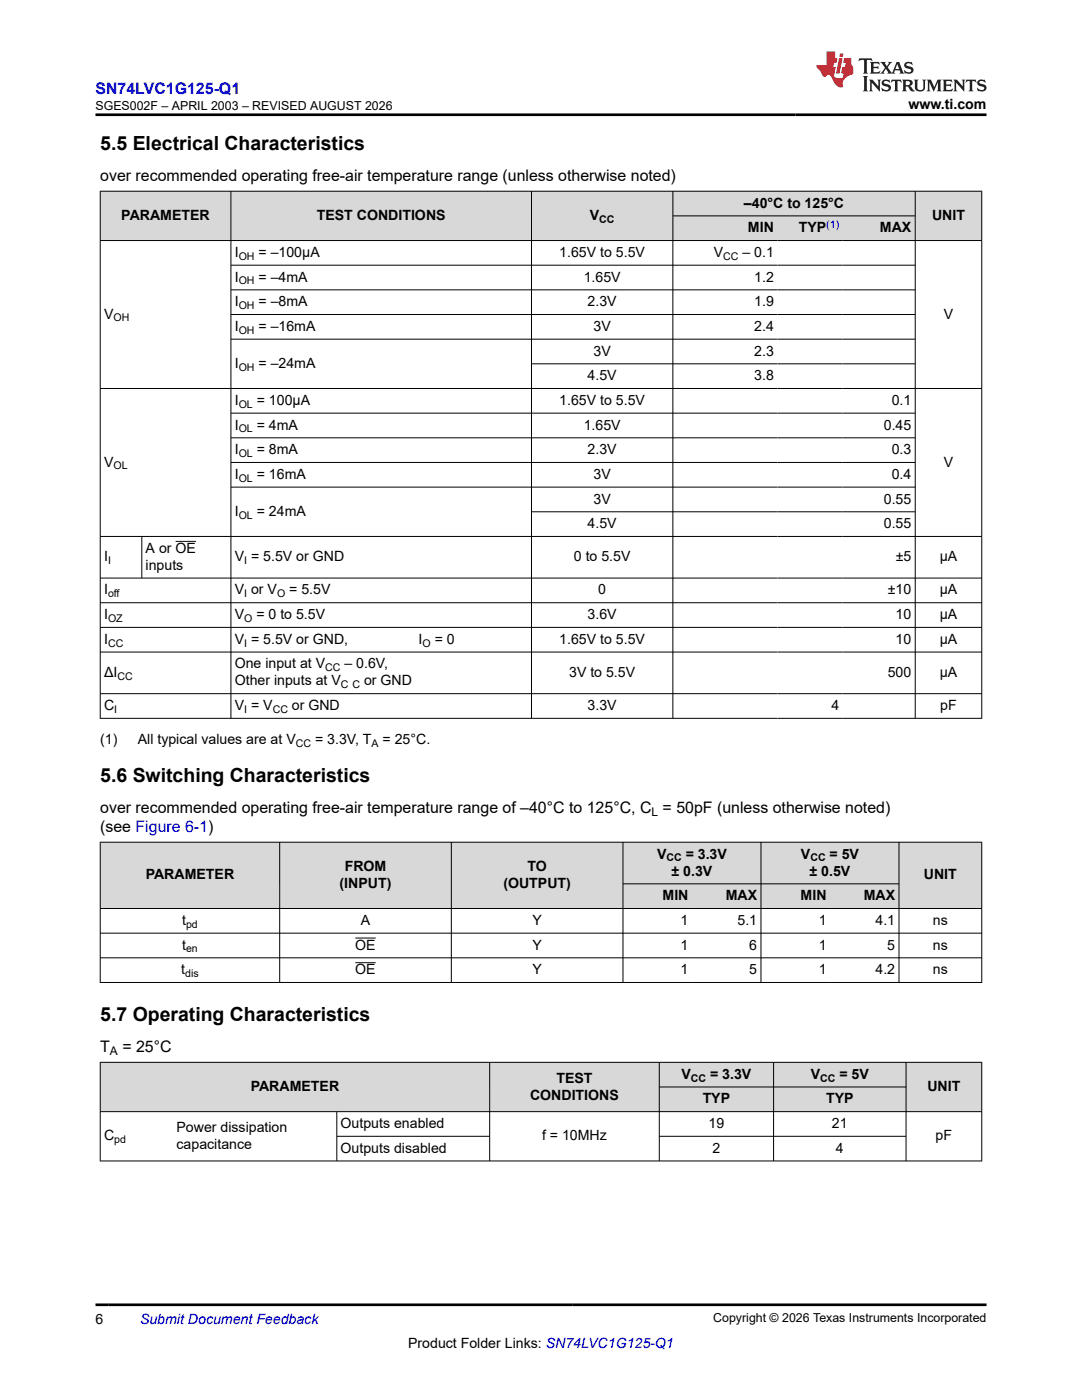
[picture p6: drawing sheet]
<svg xmlns="http://www.w3.org/2000/svg" width="216mm" height="279mm" viewBox="0 0 216 279" stroke-linecap="round" stroke-linejoin="round" font-family="sans-serif">
<g fill="#d8d8d8">
<path d="M20 38.2h175.9v4.9h-175.9z" fill-rule="evenodd"/>
<path d="M20.1 38.2h25.9v9.7h-25.9z" fill-rule="evenodd"/>
<path d="M46.1 38.2h59.9v9.7h-59.9z" fill-rule="evenodd"/>
<path d="M106.1 38.2h28.1v9.7h-28.1z" fill-rule="evenodd"/>
<path d="M134.3 38.2h48.3v4.8h-48.3z" fill-rule="evenodd"/>
<path d="M182.7 38.2h13.1v9.7h-13.1z" fill-rule="evenodd"/>
<path d="M134.3 43.1h20.8v4.8h-20.8z" fill-rule="evenodd"/>
<path d="M155.1 43.1h13.1v4.8h-13.1z" fill-rule="evenodd"/>
<path d="M168.2 43.1h14.4v4.8h-14.4z" fill-rule="evenodd"/>
</g>
<g fill="none" stroke="#000" stroke-width=".2">
<path d="M19.9 38.2h176.1M20 38.1v105.3M46.1 38.1v105.3M106.1 38.1v105.3M134.3 38.1v105.3M182.6 38.1v105.3M195.9 38.1v105.3M19.9 48h176.1M46.1 52.9h136.6M46.1 57.8h136.6M134.3 43.1h48.4M19.9 77.5h176.1"/>
<path d="M46.1 62.8h136.6M46.1 67.7h136.6M106.1 72.6h76.6M46.1 82.5h136.6M46.1 87.4h136.6M46.1 92.3h136.6M46.1 97.2h136.6M19.9 107.1h176.1M19.9 115.4h176.1M28.3 107.1v8.3M35 108h4.1M106.1 102.1h76.6"/>
<path d="M19.9 120.3h176.1M19.9 125.2h176.1M19.9 130.1h176.1M19.9 138.4h176.1M19.9 143.4h176.1"/>
</g>
<g fill="#d8d8d8">
<path d="M20 168.1h175.9v8.3h-175.9z" fill-rule="evenodd"/>
<path d="M20.1 168.1h35.6v13.1h-35.6z" fill-rule="evenodd"/>
<path d="M55.9 168.1h34.1v13.1h-34.1z" fill-rule="evenodd"/>
<path d="M90.1 168.1h34.1v13.1h-34.1z" fill-rule="evenodd"/>
<path d="M124.4 168.1h27.4v8.2h-27.4z" fill-rule="evenodd"/>
<path d="M151.9 168.1h27.4v8.2h-27.4z" fill-rule="evenodd"/>
<path d="M179.4 168.1h16.4v13.1h-16.4z" fill-rule="evenodd"/>
<path d="M124.4 176.5h13.7v4.7h-13.7z" fill-rule="evenodd"/>
<path d="M138.1 176.5h13.7v4.7h-13.7z" fill-rule="evenodd"/>
<path d="M151.9 176.5h13.7v4.7h-13.7z" fill-rule="evenodd"/>
<path d="M165.6 176.5h13.7v4.7h-13.7z" fill-rule="evenodd"/>
</g>
<g fill="none" stroke="#000" stroke-width=".2">
<path d="M19.9 168.1h176.1M20 168v28.1M55.8 168v28.1M90.1 168v28.1M124.3 168v28.1M124.3 176.4h55.1M151.8 168v28.1M179.4 168v28.1M195.9 168v28.1M19.9 181.3h176.1M19.9 186.2h176.1M19.9 191.2h176.1"/>
<path d="M19.9 196.1h176.1M70.9 187.2h4.1M70.9 192.1h4.1"/>
</g>
<g fill="#d8d8d8">
<path d="M20 212h175.9v4.9h-175.9z" fill-rule="evenodd"/>
<path d="M20.1 212.1h77.5v9.7h-77.5z" fill-rule="evenodd"/>
<path d="M97.8 212.1h33.7v9.7h-33.7z" fill-rule="evenodd"/>
<path d="M131.6 212.1h22.7v4.8h-22.7z" fill-rule="evenodd"/>
<path d="M154.4 212.1h26.3v4.8h-26.3z" fill-rule="evenodd"/>
<path d="M180.9 212.1h14.9v9.7h-14.9z" fill-rule="evenodd"/>
<path d="M131.6 217h22.7v4.8h-22.7z" fill-rule="evenodd"/>
<path d="M154.4 217h26.3v4.8h-26.3z" fill-rule="evenodd"/>
</g>
<g fill="none" stroke="#000" stroke-width=".2">
<path d="M19.9 212h176.1M20 211.9v19.9M97.7 211.9v19.9M131.6 211.9v19.9M131.6 216.9h49.3M154.4 211.9v19.9M180.8 211.9v19.9M195.9 211.9v19.9M19.9 221.9h176.1M19.9 231.7h176.1M67.2 221.9v9.9M67.2 226.8h30.6"/>
<path d="M131.6 226.8h49.3"/>
</g>
<path d="M171.5 11.6l-.2 .6 .5-.2h.6v.1v2.2l-.2 .4h1l-.2-.4v-2.2v-.1h.5l.6 .2-.2-.6zM173.6 12.4l.2 .3v1.6l-.2 .4h1.9l.1-.6a1.08 1.08 0 0 1-1.3 .2v-.7h.6l.4 .2v-.7l-.4 .2h-.6v-.5l.2-.2a1 1 0 0 1 1 .3l-.1-.5zM175.7 12.4l.9 1.1-1 1.2h.9l-.2-.2 .5-.8 .4 .8-.2 .2h1.6l-.2-.2 .2-.5h.9l.1 .5-.1 .2h.9l-.2-.4-.8-1.9h-.5l-.9 2.1-.9-1.1 .9-1h-.8l.2 .2-.4 .6-.4-.6 .2-.2zM179 12.8l.4 1h-.7zM180.7 12.5a.65 .65 0 0 0-.2 .7 .65 .65 0 0 0 .6 .5l.6 .1 .1 .3a.79 .79 0 0 1-.7 .4 .79 .79 0 0 1-.7-.5l.1 .7 .2-.1a.93 .93 0 0 0 1.1 0 .93 .93 0 0 0 .4-.9 1.46 1.46 0 0 0-1.2-.6l-.1-.3a1.09 1.09 0 0 1 1.2 .2l-.2-.6-.1 .1-.5-.2zM172.2 15.2l.2 .4v2.2l-.2 .4h1l-.2-.4v-2.2l.2-.4zM173.4 15.9l.2 .4v1.5l-.2 .4h.8l-.3-.4 .1-1.3 1.6 1.8v-2l.2-.4h-.7l.1 .2 .1 1.1-1.2-1.3zM176.2 16a.65 .65 0 0 0-.2 .8 .65 .65 0 0 0 .6 .4l.6 .2 .1 .2a.79 .79 0 0 1-.7 .4 .79 .79 0 0 1-.7-.5l.1 .7 .2-.1a.93 .93 0 0 0 1.1 .1 .93 .93 0 0 0 .4-1 1.46 1.46 0 0 0-1.2-.5l-.1-.4a1.09 1.09 0 0 1 1.2 .2l-.1-.6-.2 .1-.5-.1zM177.9 15.9l-.1 .6a.63 .63 0 0 1 .8-.3v1.6l-.3 .4h1l-.2-.4v-1.6a.66 .66 0 0 1 .8 .3l-.1-.6zM180 15.9l.2 .4v1.5l-.2 .4h1l-.2-.2-.1-.7h.5l.1 .2a.79 .79 0 0 0 1.2 .6l-1-.9a.61 .61 0 0 0 .6-.6 .61 .61 0 0 0-.5-.7zM180.8 16.2h.1a.47 .47 0 0 1 .5 .1 .47 .47 0 0 1 .1 .5l-.1 .1-.7 .1zM182.3 15.9l.2 .2a2.27 2.27 0 0 0 .4 2 1.04 1.04 0 0 0 1.7-.7v-1.3l.2-.2h-.8l.2 .4v1.1a.6 .6 0 0 1-.6 .6 .6 .6 0 0 1-.6-.6v-1.1l.3-.4zM184.9 15.9l.2 .4v1.5l-.2 .4h.8l-.3-.4v-1.4l.9 1.9 .9-1.9v1.4l-.3 .4h1l-.2-.4v-1.5l.2-.4h-.8l-.7 1.5-.6-1.5zM188.1 15.9l.2 .4v1.5l-.2 .4h1.9l.1-.6a1.09 1.09 0 0 1-1.3 .2v-.7h.6l.4 .2v-.6l-.4 .2h-.6v-.6l.2-.1a1.01 1.01 0 0 1 1 .3l-.1-.6zM190.2 15.9l.3 .4v1.5l-.3 .4h.8l-.2-.4v-1.3l1.6 1.8v-2l.2-.4h-.7l.2 .2v1.1l-1.2-1.3zM192.8 15.9l-.1 .6a.63 .63 0 0 1 .8-.3v1.6l-.3 .4h1l-.2-.4v-1.6a.66 .66 0 0 1 .8 .3l-.1-.6zM195.2 16a.65 .65 0 0 0-.2 .8 .65 .65 0 0 0 .6 .4l.6 .2 .2 .2a.79 .79 0 0 1-.7 .4 .79 .79 0 0 1-.7-.5l.1 .7 .2-.1a.93 .93 0 0 0 1 .1 .93 .93 0 0 0 .5-1 1.46 1.46 0 0 0-1.3-.5v-.4a1.09 1.09 0 0 1 1.2 .2l-.2-.6-.2 .1-.5-.1z" fill="#231f20"/>
<path d="M164.9 10.3v2.7h-2l.1 .4 .8 1a.95 .95 0 0 0 1 .9 .59 .59 0 0 1 .5-.4 .59 .59 0 0 1 .5 .3l.4 .8a1.59 1.59 0 0 0 2.1 1.4 1.61 1.61 0 0 1 1-2.3l1-.3-.1-1.5a1.59 1.59 0 0 1-.3-1.7h-1.5l-.2 .9h.6l-.2 .9h-.5l-.2 .9v.3l.4 .1-.1 .9h-.7a.73 .73 0 0 1-1-.7l.3-1.5h-.5l.1-.9h.5l.2-.9h-.5v-1.3zM167.4 11.6l-.6 3.1h.7l.6-3.1zM167.6 10.7l-.1 .6h.7l.1-.6z" fill="#ed1c24"/>
<path d="M19 22.9h177.8M19 260.4h177.8" fill="none" stroke="#000" stroke-width=".53"/>
<g font-size="3.9">
<text x="20" y="29.9">5.5 Electrical Characteristics</text>
<text x="20" y="156">5.6 Switching Characteristics</text>
<text x="20" y="203.8">5.7 Operating Characteristics</text>
</g>
<text font-size="3.2" fill="#00f" x="19" y="18.7">SN74LVC1G125-Q1</text>
<g font-size="3.2">
<text x="20" y="36.1">over recommended operating free-air temperature range (unless otherwise noted)</text>
<text x="20" y="162.2">over recommended operating free-air temperature range of –40°C to 125°C, C = 50pF (unless otherwise noted)</text>
<text x="20" y="166">(see Figure 6-1)</text>
<text x="20" y="209.9">T</text>
<text x="24.4" y="209.9">= 25°C</text>
</g>
<g font-size="2.8">
<text x="181.3" y="21.8">www.ti.com</text>
<text x="148.5" y="41.4">–40°C to 125°C</text>
<text x="24.2" y="43.9">PARAMETER</text>
<text x="63.2" y="43.9">TEST CONDITIONS</text>
<text x="117.7" y="43.9">V</text>
<text x="149.2" y="46.4">MIN</text>
<text x="159.4" y="46.4">TYP</text>
<text x="175.6" y="46.4">MAX</text>
<text x="186" y="43.9">UNIT</text>
<text x="46.8" y="51.3">I</text>
<text x="51.6" y="51.3">= –100μA</text>
<text x="111.6" y="51.3">1.65V to 5.5V</text>
<text x="142.4" y="51.3">V</text>
<text x="148.1" y="51.3">– 0.1</text>
<text x="46.8" y="56.2">I</text>
<text x="51.6" y="56.2">= –4mA</text>
<text x="116.5" y="56.2">1.65V</text>
<text x="150.5" y="56.2">1.2</text>
<text x="20.8" y="63.6">V</text>
<text x="46.8" y="61.1">I</text>
<text x="51.6" y="61.1">= –8mA</text>
<text x="117.3" y="61.1">2.3V</text>
<text x="150.5" y="61.1">1.9</text>
<text x="188.3" y="63.6">V</text>
<text x="46.8" y="66">I</text>
<text x="51.6" y="66">= –16mA</text>
<text x="118.4" y="66">3V</text>
<text x="118.4" y="71">3V</text>
<text x="150.5" y="66">2.4</text>
<text x="150.5" y="71">2.3</text>
<text x="46.8" y="73.4">I</text>
<text x="51.6" y="73.4">= –24mA</text>
<text x="117.3" y="75.9">4.5V</text>
<text x="150.5" y="75.9">3.8</text>
<text x="46.8" y="80.8">I</text>
<text x="51.2" y="80.8">= 100μA</text>
<text x="111.6" y="80.8">1.65V to 5.5V</text>
<text x="177.9" y="80.8">0.1</text>
<text x="46.8" y="85.7">I</text>
<text x="51.2" y="85.7">= 4mA</text>
<text x="116.5" y="85.7">1.65V</text>
<text x="176.4" y="85.7">0.45</text>
<text x="20.8" y="93.1">V</text>
<text x="46.8" y="90.6">I</text>
<text x="46.8" y="95.6">I</text>
<text x="51.2" y="90.6">= 8mA</text>
<text x="51.2" y="95.6">= 16mA</text>
<text x="117.3" y="90.6">2.3V</text>
<text x="118.4" y="95.6">3V</text>
<text x="177.9" y="90.6">0.3</text>
<text x="177.9" y="95.6">0.4</text>
<text x="188.3" y="93.1">V</text>
<text x="118.4" y="100.5">3V</text>
<text x="176.4" y="100.5">0.55</text>
<text x="46.8" y="103">I</text>
<text x="51.2" y="103">= 24mA</text>
<text x="117.3" y="105.4">4.5V</text>
<text x="176.4" y="105.4">0.55</text>
<text x="20.8" y="112">I</text>
<text x="29.1" y="110.3">A or OE</text>
<text x="29.1" y="113.7">inputs</text>
<text x="46.8" y="112">V = 5.5V or GND</text>
<text x="114.5" y="112">0 to 5.5V</text>
<text x="178.7" y="112">±5</text>
<text x="187.5" y="112">μA</text>
<text x="20.8" y="118.6">I</text>
<text x="46.8" y="118.6">V or V</text>
<text x="57.7" y="118.6">= 5.5V</text>
<text x="119.4" y="118.6">0</text>
<text x="177.2" y="118.6">±10</text>
<text x="187.5" y="118.6">μA</text>
<text x="20.8" y="123.6">I</text>
<text x="46.8" y="123.6">V</text>
<text x="51.2" y="123.6">= 0 to 5.5V</text>
<text x="117.3" y="123.6">3.6V</text>
<text x="178.7" y="123.6">10</text>
<text x="187.5" y="123.6">μA</text>
<text x="20.8" y="128.5">I</text>
<text x="46.8" y="128.5">V = 5.5V or GND,</text>
<text x="83.5" y="128.5">I</text>
<text x="86.7" y="128.5">= 0</text>
<text x="111.6" y="128.5">1.65V to 5.5V</text>
<text x="178.7" y="128.5">10</text>
<text x="187.5" y="128.5">μA</text>
<text x="20.8" y="135.1">ΔI</text>
<text x="46.8" y="133.4">One input at V</text>
<text x="46.8" y="136.8">Other inputs at V</text>
<text x="68.7" y="133.4">– 0.6V,</text>
<text x="72.6" y="136.8">or GND</text>
<text x="113.6" y="135.1">3V to 5.5V</text>
<text x="177.1" y="135.1">500</text>
<text x="187.5" y="135.1">μA</text>
<text x="20.8" y="141.7">C</text>
<text x="46.8" y="141.7">V = V</text>
<text x="58.3" y="141.7">or GND</text>
<text x="117.3" y="141.7">3.3V</text>
<text x="165.9" y="141.7">4</text>
<text x="187.6" y="141.7">pF</text>
<text x="20" y="148.5">(1)</text>
<text x="27.5" y="148.5">All typical values are at V</text>
<text x="62.9" y="148.5">= 3.3V, T</text>
<text x="76.3" y="148.5">= 25°C.</text>
<text x="68.8" y="173.8">FROM</text>
<text x="105.2" y="173.8">TO</text>
<text x="131.1" y="171.4">V</text>
<text x="136.8" y="171.4">= 3.3V</text>
<text x="159.8" y="171.4">V</text>
<text x="165.5" y="171.4">= 5V</text>
<text x="29.1" y="175.5">PARAMETER</text>
<text x="67.8" y="177.2">(INPUT)</text>
<text x="100.4" y="177.2">(OUTPUT)</text>
<text x="132.2" y="179.7">MIN</text>
<text x="134" y="174.7">± 0.3V</text>
<text x="144.8" y="179.7">MAX</text>
<text x="159.8" y="179.7">MIN</text>
<text x="161.5" y="174.7">± 0.5V</text>
<text x="172.3" y="179.7">MAX</text>
<text x="184.4" y="175.5">UNIT</text>
<text x="36.3" y="184.6">t</text>
<text x="72" y="184.6">A</text>
<text x="106.2" y="184.6">Y</text>
<text x="135.8" y="184.6">1</text>
<text x="147.2" y="184.6">5.1</text>
<text x="163.4" y="184.6">1</text>
<text x="174.7" y="184.6">4.1</text>
<text x="186.2" y="184.6">ns</text>
<text x="36.3" y="189.5">t</text>
<text x="70.9" y="189.5">OE</text>
<text x="106.2" y="189.5">Y</text>
<text x="135.8" y="189.5">1</text>
<text x="149.5" y="189.5">6</text>
<text x="163.4" y="189.5">1</text>
<text x="177" y="189.5">5</text>
<text x="186.2" y="189.5">ns</text>
<text x="36.2" y="194.4">t</text>
<text x="70.9" y="194.4">OE</text>
<text x="106.2" y="194.4">Y</text>
<text x="135.8" y="194.4">1</text>
<text x="149.5" y="194.4">5</text>
<text x="163.4" y="194.4">1</text>
<text x="174.7" y="194.4">4.2</text>
<text x="186.2" y="194.4">ns</text>
<text x="136" y="215.3">V</text>
<text x="141.7" y="215.3">= 3.3V</text>
<text x="161.8" y="215.3">V</text>
<text x="167.5" y="215.3">= 5V</text>
<text x="50" y="217.7">PARAMETER</text>
<text x="105.8" y="219.4">CONDITIONS</text>
<text x="111" y="216.1">TEST</text>
<text x="140.2" y="220.2">TYP</text>
<text x="164.8" y="220.2">TYP</text>
<text x="185.1" y="217.7">UNIT</text>
<text x="20.8" y="227.6">C</text>
<text x="35.2" y="225.9">Power dissipation</text>
<text x="68" y="225.1">Outputs enabled</text>
<text x="108.2" y="227.6">f = 10MHz</text>
<text x="141.4" y="225.1">19</text>
<text x="166" y="225.1">21</text>
<text x="186.7" y="227.6">pF</text>
<text x="35.2" y="229.3">capacitance</text>
<text x="68" y="230">Outputs disabled</text>
<text x="142.2" y="230">2</text>
<text x="166.8" y="230">4</text>
<text x="19" y="264.2">6</text>
<text x="81.4" y="269">Product Folder Links: SN74LVC1G125-Q1</text>
</g>
<text font-size="2.8" fill="#00f" x="27.9" y="264.2">Submit Document Feedback</text>
<g font-size="2.5">
<text x="19" y="21.9">SGES002F – APRIL 2003 – REVISED AUGUST 2026</text>
<text x="142.3" y="263.9">Copyright © 2026 Texas Instruments Incorporated</text>
</g>
<g font-size="2.4">
<text x="130" y="162.8">L</text>
<text x="21.9" y="210.5">A</text>
</g>
<g font-size="2.1">
<text x="119.6" y="44.5">CC</text>
<text x="47.6" y="51.8">OH</text>
<text x="144.3" y="51.8">CC</text>
<text x="47.6" y="56.8">OH</text>
<text x="22.6" y="64.1">OH</text>
<text x="47.6" y="61.7">OH</text>
<text x="47.6" y="66.6">OH</text>
<text x="47.6" y="74">OH</text>
<text x="47.6" y="81.4">OL</text>
<text x="47.6" y="86.3">OL</text>
<text x="22.6" y="93.7">OL</text>
<text x="47.6" y="91.2">OL</text>
<text x="47.6" y="96.1">OL</text>
<text x="47.6" y="103.5">OL</text>
<text x="21.6" y="112.6">I</text>
<text x="48.7" y="112.6">I</text>
<text x="21.6" y="119.2">off</text>
<text x="48.7" y="119.2">I</text>
<text x="55.3" y="119.2">O</text>
<text x="21.6" y="124.1">OZ</text>
<text x="48.7" y="124.1">O</text>
<text x="21.6" y="129">CC</text>
<text x="48.7" y="129">I</text>
<text x="84.3" y="129">O</text>
<text x="23.4" y="135.7">CC</text>
<text x="64.9" y="134">CC</text>
<text x="68" y="137.4">C C</text>
<text x="22.8" y="142.3">I</text>
<text x="48.7" y="142.3">I</text>
<text x="54.4" y="142.3">CC</text>
<text x="59" y="149.1">CC</text>
<text x="74.1" y="149.1">A</text>
<text x="133" y="171.9">CC</text>
<text x="161.7" y="171.9">CC</text>
<text x="37.1" y="185.1">pd</text>
<text x="37.1" y="190.1">en</text>
<text x="36.9" y="195">dis</text>
<text x="137.9" y="215.8">CC</text>
<text x="163.7" y="215.8">CC</text>
<text x="22.8" y="228.2">pd</text>
</g>
<text font-size="2.1" fill="#00f" x="164.9" y="45.4">(1)</text>
</svg>
